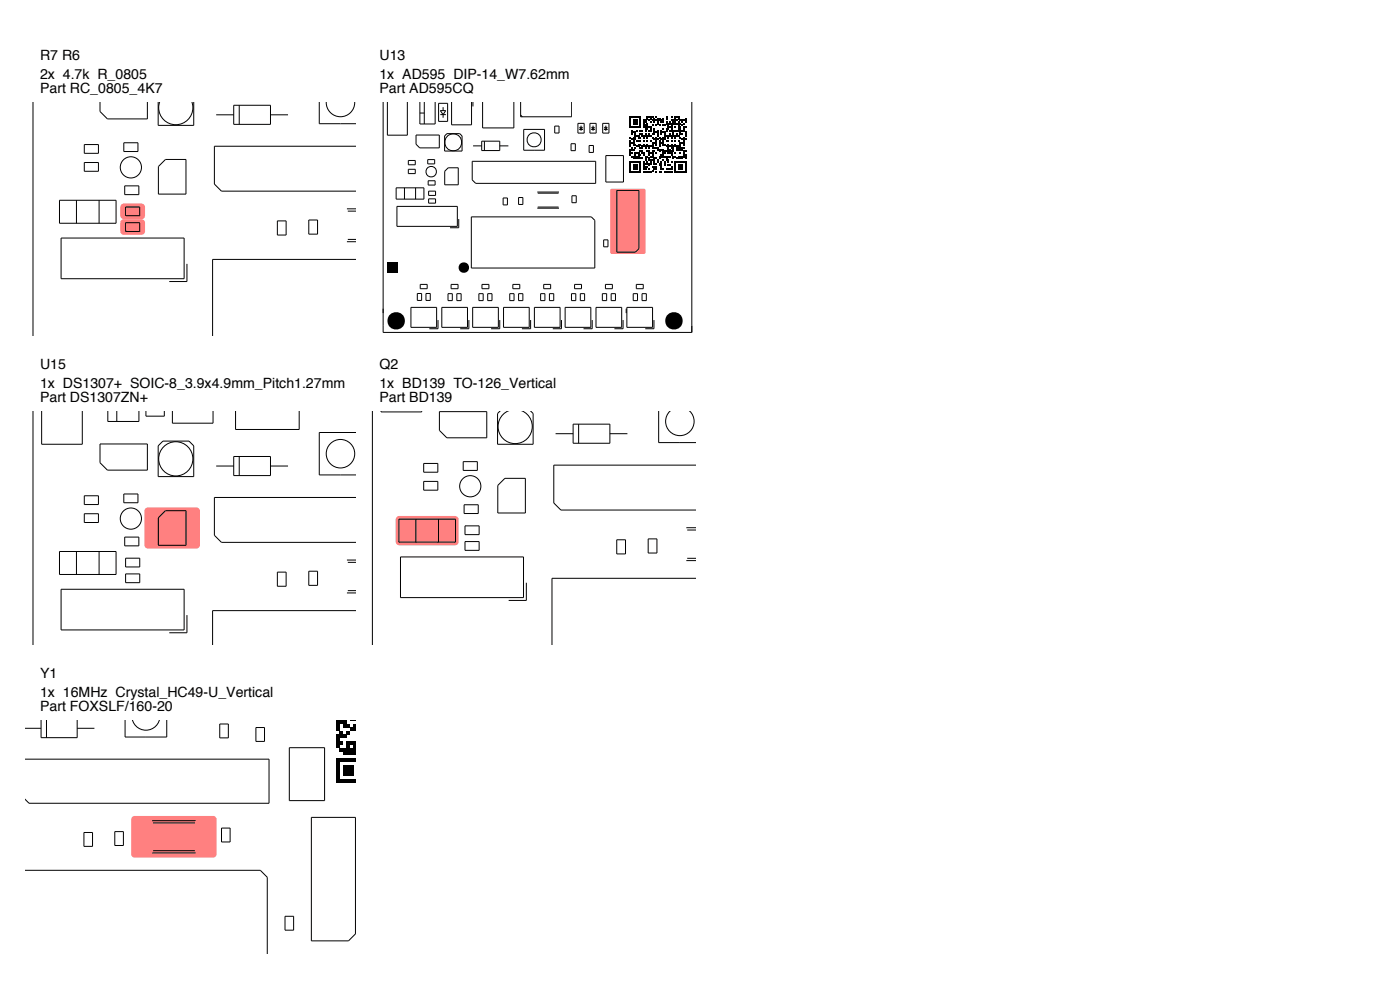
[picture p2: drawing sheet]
<svg xmlns="http://www.w3.org/2000/svg" width="297mm" height="210mm" viewBox="0 0 297 210" stroke-linecap="round" stroke-linejoin="round" font-family="sans-serif">
<g fill="#ff8080">
<path d="M25.7 46.7l.6-.2h3.7a.75 .75 0 0 1 .8 .8v1.8a.75 .75 0 0 1-.8 .7h-3.7a.75 .75 0 0 1-.8-.7v-1.8z"/>
<path d="M25.7 43.4l.6-.2h3.7a.75 .75 0 0 1 .8 .7v1.8a.75 .75 0 0 1-.8 .8h-3.7a.75 .75 0 0 1-.8-.8v-1.8z"/>
</g>
<g fill="none" stroke="#000" stroke-width=".21">
<path d="M7 21.7v49.6M17.9 30.7h3v1.8h-3zM17.9 34.5h3v1.8h-3zM21.2 21.7v2l1.6 1.5h8.5v-3.5M26.3 30.3h3v1.8h-3zM26.5 39.4h3v1.9h-3zM33.6 21.7v4.9h7.5v-4.9M33.6 35.3l1.5-1.5h4.4v7.4h-5.9zM33.9 21.7a3.6 3.6 0 0 0 3.4 4.8 3.6 3.6 0 0 0 3.4-4.8M45.9 24.4h3.7M49.6 22.3h7.8v4.1h-7.8zM50.8 22.3v4.1"/>
<path d="M57.4 24.4h3.7M67.7 21.7v4.5h7.9M69.2 21.7a3 3 0 0 0 3 3.1 3 3 0 0 0 3.1-3.1M75.6 31h-30.1v8.1l1.5 1.5h28.6M12.6 42.5h12v4.9h-12zM13 50.5h26.1v8.6h-26.1zM16.2 42.5v4.9M21 42.5v4.9M26.6 47.2h3v1.9h-3zM26.6 43.9h3v1.9h-3zM39.7 56v3.7h-3.8M58.8 46.9h1.9v3h-1.9z"/>
<path d="M65.5 46.7h1.9v3h-1.9zM73.6 44.3h2M73.6 51.3h2M73.8 44.8h1.8M73.8 50.8h1.8M75.6 55h-30.5v16.3"/>
<circle cx="27.8" cy="35.5" r="2.25"/>
</g>
<path d="M30.9 107.9l.5-.2h10.3a.75 .75 0 0 1 .7 .7v7.2a.75 .75 0 0 1-.7 .8h-10.3a.75 .75 0 0 1-.8-.8v-7.2z" fill="#ff8080"/>
<g fill="none" stroke="#000" stroke-width=".21">
<path d="M7 87.2v49.6M8.8 87.2v7h8.7v-7M21.2 94.2h10.1v5.5h-8.5l-1.6-1.5zM22.9 87.2v2.2h6.6v-2.2M24.8 87.2v2.2M31 87.2v1.1h3.9v-1.1M33.6 94.6l1-1h5.5l1 1v6.5h-7.5zM36.6 87.2v2.6h8.6v-2.6M45.9 98.9h3.7M49.6 96.8h7.8v4.1h-7.8zM50 87.2v3.9h13.5v-3.9M50.8 96.8v4.1"/>
<path d="M57.4 98.9h3.7M75.6 91.8h-7.9v9h7.9M12.6 117h12v4.9h-12zM16.2 117v4.9M17.9 105.2h3v1.8h-3zM17.9 109h3v1.8h-3zM21 117v4.9M26.3 104.8h3v1.9h-3zM26.5 113.9h3v1.9h-3zM26.6 118.4h3v1.9h-3zM33.6 109.8l1.5-1.5h4.4v7.4h-5.9zM73.6 118.8h2"/>
<path d="M73.8 119.3h1.8M75.6 105.5h-30.1v8.1l1.5 1.5h28.6M13 125h26.1v8.6h-26.1zM26.6 121.8h3v1.8h-3zM39.7 130.5v3.7h-3.8M58.8 121.4h1.9v3h-1.9zM65.5 121.2h1.9v3h-1.9zM73.6 125.8h2M75.6 125.3h-1.8M75.6 129.5h-30.5v7.3"/>
<circle cx="37.3" cy="97.3" r="3.6"/>
<circle cx="72.2" cy="96.3" r="3"/>
<circle cx="27.8" cy="110" r="2.25"/>
</g>
<path d="M28 173.3l.6-.2h16.6a.74 .74 0 0 1 .8 .7v7.4a.74 .74 0 0 1-.8 .7h-16.6a.74 .74 0 0 1-.8-.7v-7.4z" fill="#ff8080"/>
<g fill="#000">
<path d="M71.3 158h.7v.7h-.7zM71.3 157.3h.7v.7h-.7zM71.3 156.5h.7v.8h-.7zM71.3 155.8h.7v.7h-.7zM71.3 154.3h.7v.8h-.7zM71.3 153.6h.7v.7h-.7zM71.3 152.8h.7v.8h-.7zM71.3 152.7h.7v.1h-.7zM72 158.7h.8v.8h-.8zM72 157.3h.8v.7h-.8zM72 155.8h.8v.7h-.8zM72 155.1h.8v.7h-.8z"/>
<path d="M72 152.8h.8v.8h-.8zM72.8 159.5h.7v.7h-.7zM72.8 158.7h.7v.8h-.7zM72.8 155.8h.7v.7h-.7zM72.8 153.6h.7v.7h-.7zM72.8 152.8h.7v.8h-.7zM72.8 152.7h.7v.1h-.7zM73.5 159.5h.7v.7h-.7zM73.5 158.7h.7v.8h-.7zM73.5 158h.7v.7h-.7zM73.5 157.3h.7v.7h-.7zM73.5 155.1h.7v.7h-.7z"/>
<path d="M73.5 153.6h.7v.7h-.7zM74.2 159.5h.8v.7h-.8zM74.2 158.7h.8v.8h-.8zM74.2 157.3h.8v.7h-.8zM74.2 154.3h.8v.8h-.8zM74.2 152.7h.8v.1h-.8zM75 159.5h.6v.7h-.6zM75 158.7h.6v.8h-.6zM75 158h.6v.7h-.6zM75 157.3h.6v.7h-.6zM75 154.3h.6v.8h-.6zM75 153.6h.6v.7h-.6z"/>
<path d="M75 152.7h.6v.1h-.6zM71.3 165.4h.7v.7h-.7zM71.3 164.6h.7v.8h-.7zM71.3 163.9h.7v.7h-.7zM71.3 163.2h.7v.7h-.7zM71.3 162.4h.7v.8h-.7zM71.3 161.7h.7v.7h-.7zM71.3 160.9h.7v.8h-.7zM72 165.4h.8v.7h-.8zM72 160.9h.8v.8h-.8zM72.8 165.4h.7v.7h-.7zM72.8 163.9h.7v.7h-.7z"/>
<path d="M72.8 163.2h.7v.7h-.7zM72.8 162.4h.7v.8h-.7zM72.8 160.9h.7v.8h-.7zM73.5 165.4h.7v.7h-.7zM73.5 163.9h.7v.7h-.7zM73.5 163.2h.7v.7h-.7zM73.5 162.4h.7v.8h-.7zM73.5 160.9h.7v.8h-.7zM74.2 165.4h.8v.7h-.8zM74.2 163.9h.8v.7h-.8zM74.2 163.2h.8v.7h-.8zM74.2 162.4h.8v.8h-.8z"/>
<path d="M74.2 160.9h.8v.8h-.8zM75 165.4h.6v.7h-.6zM75 160.9h.6v.8h-.6z"/>
</g>
<g fill="none" stroke="#000" stroke-width=".21">
<path d="M5.5 154.5h3.2M8.7 152.7v3.8h7.7v-3.8M9.9 152.7v3.8M16.4 154.5h3.6M26.5 152.7v3.7h8.9v-3.7M28.1 152.7a2.96 2.96 0 0 0 2.9 2.2 2.96 2.96 0 0 0 2.8-2.2M46.6 153.6h1.8v2.9h-1.8zM54.3 154.3h1.8v3h-1.8zM61.4 158.6h7.5v11.3h-7.5zM5.5 161.1h51.6v9.3h-50.9l-.7-.7M17.8 176.6h1.8v3h-1.8zM24.4 176.4h1.8v3h-1.8z"/>
<path d="M32.3 174.1h9.2M32.5 174.6h8.8M47 175.7h1.8v2.9h-1.8zM66.1 173.4h9.3v24.7l-1.5 1.5h-7.8zM5.5 184.6h49.7l1.5 1.5v16.2M32.3 180.9h9.2M32.5 180.5h8.8M60.5 194.4h1.8v2.9h-1.8z"/>
</g>
<path d="M129.5 40.2l.3-.2h6.8l.3 .2 .1 13.3-.2 .3-7 .1-.3-.2z" fill="#ff8080"/>
<g fill="#000">
<path d="M133.5 36.4h.4v.3h-.4zM133.5 36h.4v.4h-.4zM133.5 35.6h.4v.4h-.4zM133.5 35.3h.4v.3h-.4zM133.5 34.9h.4v.4h-.4zM133.5 34.5h.4v.4h-.4zM133.5 34.2h.4v.3h-.4zM133.5 32.7h.4v.4h-.4zM133.5 32.3h.4v.4h-.4zM133.5 32h.4v.3h-.4zM133.5 31.6h.4v.4h-.4zM133.5 30.9h.4v.3h-.4z"/>
<path d="M133.5 30.5h.4v.4h-.4zM133.5 30.1h.4v.4h-.4zM133.5 29.7h.4v.4h-.4zM133.5 29h.4v.4h-.4zM133.5 26.8h.4v.4h-.4zM133.5 26.4h.4v.4h-.4zM133.5 26.1h.4v.3h-.4zM133.5 25.7h.4v.4h-.4zM133.5 25.3h.4v.4h-.4zM133.5 25h.4v.3h-.4zM133.5 24.6h.4v.4h-.4zM133.9 36.4h.3v.3h-.3z"/>
<path d="M133.9 34.2h.3v.3h-.3zM133.9 33.1h.3v.3h-.3zM133.9 32.3h.3v.4h-.3zM133.9 31.6h.3v.4h-.3zM133.9 31.2h.3v.4h-.3zM133.9 30.1h.3v.4h-.3zM133.9 29.4h.3v.3h-.3zM133.9 28.3h.3v.3h-.3zM133.9 27.9h.3v.4h-.3zM133.9 27.5h.3v.4h-.3zM133.9 26.8h.3v.4h-.3zM133.9 24.6h.3v.4h-.3z"/>
<path d="M134.2 36.4h.4v.3h-.4zM134.2 35.6h.4v.4h-.4zM134.2 35.3h.4v.3h-.4zM134.2 34.9h.4v.4h-.4zM134.2 34.2h.4v.3h-.4zM134.2 33.4h.4v.4h-.4zM134.2 33.1h.4v.3h-.4zM134.2 31.6h.4v.4h-.4zM134.2 30.5h.4v.4h-.4zM134.2 30.1h.4v.4h-.4zM134.2 29.7h.4v.4h-.4zM134.2 29.4h.4v.3h-.4z"/>
<path d="M134.2 29h.4v.4h-.4zM134.2 27.9h.4v.4h-.4zM134.2 26.8h.4v.4h-.4zM134.2 26.1h.4v.3h-.4zM134.2 25.7h.4v.4h-.4zM134.2 25.3h.4v.4h-.4zM134.2 24.6h.4v.4h-.4zM134.6 36.4h.4v.3h-.4zM134.6 35.6h.4v.4h-.4zM134.6 35.3h.4v.3h-.4zM134.6 34.9h.4v.4h-.4zM134.6 34.2h.4v.3h-.4z"/>
<path d="M134.6 33.4h.4v.4h-.4zM134.6 33.1h.4v.3h-.4zM134.6 32.7h.4v.4h-.4zM134.6 32.3h.4v.4h-.4zM134.6 31.2h.4v.4h-.4zM134.6 30.5h.4v.4h-.4zM134.6 29.4h.4v.3h-.4zM134.6 29h.4v.4h-.4zM134.6 28.6h.4v.4h-.4zM134.6 28.3h.4v.3h-.4zM134.6 27.9h.4v.4h-.4zM134.6 26.8h.4v.4h-.4z"/>
<path d="M134.6 26.1h.4v.3h-.4zM134.6 25.7h.4v.4h-.4zM134.6 25.3h.4v.4h-.4zM134.6 24.6h.4v.4h-.4zM135 36.4h.3v.3h-.3zM135 35.6h.3v.4h-.3zM135 35.3h.3v.3h-.3zM135 34.9h.3v.4h-.3zM135 34.2h.3v.3h-.3zM135 33.4h.3v.4h-.3zM135 33.1h.3v.3h-.3zM135 32.3h.3v.4h-.3z"/>
<path d="M135 30.9h.3v.3h-.3zM135 29.7h.3v.4h-.3zM135 28.6h.3v.4h-.3zM135 27.5h.3v.4h-.3zM135 26.8h.3v.4h-.3zM135 26.1h.3v.3h-.3zM135 25.7h.3v.4h-.3zM135 25.3h.3v.4h-.3zM135 24.6h.3v.4h-.3zM135.3 36.4h.4v.3h-.4zM135.3 34.2h.4v.3h-.4zM135.3 33.4h.4v.4h-.4z"/>
<path d="M135.3 33.1h.4v.3h-.4zM135.3 32.7h.4v.4h-.4zM135.3 32.3h.4v.4h-.4zM135.3 30.9h.4v.3h-.4zM135.3 30.5h.4v.4h-.4zM135.3 29.7h.4v.4h-.4zM135.3 29h.4v.4h-.4zM135.3 28.6h.4v.4h-.4zM135.3 26.8h.4v.4h-.4zM135.3 24.6h.4v.4h-.4zM135.7 36.4h.4v.3h-.4zM135.7 36h.4v.4h-.4z"/>
<path d="M135.7 35.6h.4v.4h-.4zM135.7 35.3h.4v.3h-.4zM135.7 34.9h.4v.4h-.4zM135.7 34.5h.4v.4h-.4zM135.7 34.2h.4v.3h-.4zM135.7 33.4h.4v.4h-.4zM135.7 32.7h.4v.4h-.4zM135.7 32h.4v.3h-.4zM135.7 31.2h.4v.4h-.4zM135.7 30.5h.4v.4h-.4zM135.7 29.7h.4v.4h-.4zM135.7 29h.4v.4h-.4z"/>
<path d="M135.7 28.3h.4v.3h-.4zM135.7 27.5h.4v.4h-.4zM135.7 26.8h.4v.4h-.4zM135.7 26.4h.4v.4h-.4zM135.7 26.1h.4v.3h-.4zM135.7 25.7h.4v.4h-.4zM135.7 25.3h.4v.4h-.4zM135.7 25h.4v.3h-.4zM135.7 24.6h.4v.4h-.4zM136.1 33.4h.3v.4h-.3zM136.1 32.3h.3v.4h-.3zM136.1 32h.3v.3h-.3z"/>
<path d="M136.1 31.2h.3v.4h-.3zM136.1 30.9h.3v.3h-.3zM136.1 28.6h.3v.4h-.3zM136.1 28.3h.3v.3h-.3zM136.1 27.5h.3v.4h-.3zM136.4 36.4h.4v.3h-.4zM136.4 35.6h.4v.4h-.4zM136.4 35.3h.4v.3h-.4zM136.4 34.9h.4v.4h-.4zM136.4 34.5h.4v.4h-.4zM136.4 34.2h.4v.3h-.4zM136.4 32.7h.4v.4h-.4z"/>
<path d="M136.4 32.3h.4v.4h-.4zM136.4 30.9h.4v.3h-.4zM136.4 30.5h.4v.4h-.4zM136.4 29.7h.4v.4h-.4zM136.4 29h.4v.4h-.4zM136.4 28.6h.4v.4h-.4zM136.4 26.8h.4v.4h-.4zM136.4 26.4h.4v.4h-.4zM136.4 26.1h.4v.3h-.4zM136.4 25.7h.4v.4h-.4zM136.4 25.3h.4v.4h-.4zM136.8 36.4h.4v.3h-.4z"/>
<path d="M136.8 35.6h.4v.4h-.4zM136.8 35.3h.4v.3h-.4zM136.8 34.5h.4v.4h-.4zM136.8 33.8h.4v.4h-.4zM136.8 33.4h.4v.4h-.4zM136.8 33.1h.4v.3h-.4zM136.8 31.2h.4v.4h-.4zM136.8 30.9h.4v.3h-.4zM136.8 28.6h.4v.4h-.4zM136.8 28.3h.4v.3h-.4zM136.8 27.5h.4v.4h-.4zM136.8 27.2h.4v.3h-.4z"/>
<path d="M136.8 26.8h.4v.4h-.4zM136.8 26.4h.4v.4h-.4zM136.8 25.7h.4v.4h-.4zM136.8 25.3h.4v.4h-.4zM137.2 36.4h.3v.3h-.3zM137.2 35.3h.3v.3h-.3zM137.2 34.5h.3v.4h-.3zM137.2 34.2h.3v.3h-.3zM137.2 33.1h.3v.3h-.3zM137.2 32h.3v.3h-.3zM137.2 30.9h.3v.3h-.3zM137.2 30.5h.3v.4h-.3z"/>
<path d="M137.2 29.7h.3v.4h-.3zM137.2 29h.3v.4h-.3zM137.2 28.6h.3v.4h-.3zM137.2 27.2h.3v.3h-.3zM137.2 26.8h.3v.4h-.3zM137.2 26.4h.3v.4h-.3zM137.2 26.1h.3v.3h-.3zM137.2 25h.3v.3h-.3zM137.2 24.6h.3v.4h-.3zM137.5 36.4h.4v.3h-.4zM137.5 35.6h.4v.4h-.4zM137.5 34.9h.4v.4h-.4z"/>
<path d="M137.5 34.5h.4v.4h-.4zM137.5 33.8h.4v.4h-.4zM137.5 33.4h.4v.4h-.4zM137.5 32.7h.4v.4h-.4zM137.5 32.3h.4v.4h-.4zM137.5 32h.4v.3h-.4zM137.5 31.2h.4v.4h-.4zM137.5 30.9h.4v.3h-.4zM137.5 28.6h.4v.4h-.4zM137.5 28.3h.4v.3h-.4zM137.5 27.5h.4v.4h-.4zM137.5 26.8h.4v.4h-.4z"/>
<path d="M137.5 25.3h.4v.4h-.4zM137.5 24.6h.4v.4h-.4zM137.9 36.4h.4v.3h-.4zM137.9 34.5h.4v.4h-.4zM137.9 34.2h.4v.3h-.4zM137.9 33.8h.4v.4h-.4zM137.9 33.1h.4v.3h-.4zM137.9 32.3h.4v.4h-.4zM137.9 30.9h.4v.3h-.4zM137.9 29.7h.4v.4h-.4zM137.9 28.6h.4v.4h-.4zM137.9 27.5h.4v.4h-.4z"/>
<path d="M137.9 27.2h.4v.3h-.4zM137.9 26.8h.4v.4h-.4zM137.9 25.7h.4v.4h-.4zM137.9 25h.4v.3h-.4zM137.9 24.6h.4v.4h-.4zM138.3 36h.4v.4h-.4zM138.3 35.3h.4v.3h-.4zM138.3 33.8h.4v.4h-.4zM138.3 33.1h.4v.3h-.4zM138.3 32.7h.4v.4h-.4zM138.3 32.3h.4v.4h-.4zM138.3 32h.4v.3h-.4z"/>
<path d="M138.3 31.2h.4v.4h-.4zM138.3 30.9h.4v.3h-.4zM138.3 30.5h.4v.4h-.4zM138.3 30.1h.4v.4h-.4zM138.3 29h.4v.4h-.4zM138.3 28.3h.4v.3h-.4zM138.3 26.4h.4v.4h-.4zM138.3 25.3h.4v.4h-.4zM138.3 24.6h.4v.4h-.4zM138.7 35.6h.3v.4h-.3zM138.7 35.3h.3v.3h-.3zM138.7 34.5h.3v.4h-.3z"/>
<path d="M138.7 34.2h.3v.3h-.3zM138.7 33.8h.3v.4h-.3zM138.7 33.4h.3v.4h-.3zM138.7 32h.3v.3h-.3zM138.7 31.2h.3v.4h-.3zM138.7 30.1h.3v.4h-.3zM138.7 29.4h.3v.3h-.3zM138.7 28.3h.3v.3h-.3zM138.7 27.9h.3v.4h-.3zM138.7 27.5h.3v.4h-.3zM138.7 27.2h.3v.3h-.3zM138.7 25.7h.3v.4h-.3z"/>
<path d="M138.7 25.3h.3v.4h-.3zM138.7 25h.3v.3h-.3zM139 36.4h.4v.3h-.4zM139 35.6h.4v.4h-.4zM139 35.3h.4v.3h-.4zM139 34.5h.4v.4h-.4zM139 33.4h.4v.4h-.4zM139 32.3h.4v.4h-.4zM139 31.2h.4v.4h-.4zM139 30.5h.4v.4h-.4zM139 30.1h.4v.4h-.4zM139 29.7h.4v.4h-.4z"/>
<path d="M139 29.4h.4v.3h-.4zM139 29h.4v.4h-.4zM139 27.9h.4v.4h-.4zM139 26.4h.4v.4h-.4zM139 25.3h.4v.4h-.4zM139 24.6h.4v.4h-.4zM139.4 34.2h.4v.3h-.4zM139.4 33.8h.4v.4h-.4zM139.4 31.6h.4v.4h-.4zM139.4 31.2h.4v.4h-.4zM139.4 29.4h.4v.3h-.4zM139.4 28.6h.4v.4h-.4z"/>
<path d="M139.4 28.3h.4v.3h-.4zM139.4 27.9h.4v.4h-.4zM139.4 27.5h.4v.4h-.4zM139.4 26.1h.4v.3h-.4zM139.4 25.7h.4v.4h-.4zM139.4 25.3h.4v.4h-.4zM139.4 25h.4v.3h-.4zM139.8 36.4h.3v.3h-.3zM139.8 34.9h.3v.4h-.3zM139.8 34.5h.3v.4h-.3zM139.8 33.4h.3v.4h-.3zM139.8 33.1h.3v.3h-.3z"/>
<path d="M139.8 32h.3v.3h-.3zM139.8 31.6h.3v.4h-.3zM139.8 30.9h.3v.3h-.3zM139.8 30.5h.3v.4h-.3zM139.8 30.1h.3v.4h-.3zM139.8 29.7h.3v.4h-.3zM139.8 29h.3v.4h-.3zM139.8 26.4h.3v.4h-.3zM139.8 25.3h.3v.4h-.3zM139.8 25h.3v.3h-.3zM140.1 36.4h.4v.3h-.4zM140.1 35.6h.4v.4h-.4z"/>
<path d="M140.1 35.3h.4v.3h-.4zM140.1 34.9h.4v.4h-.4zM140.1 34.5h.4v.4h-.4zM140.1 34.2h.4v.3h-.4zM140.1 33.1h.4v.3h-.4zM140.1 32.7h.4v.4h-.4zM140.1 31.6h.4v.4h-.4zM140.1 30.1h.4v.4h-.4zM140.1 29.4h.4v.3h-.4zM140.1 28.3h.4v.3h-.4zM140.1 27.9h.4v.4h-.4zM140.1 27.5h.4v.4h-.4z"/>
<path d="M140.1 25.7h.4v.4h-.4zM140.1 25.3h.4v.4h-.4zM140.5 35.6h.4v.4h-.4zM140.5 33.8h.4v.4h-.4zM140.5 33.1h.4v.3h-.4zM140.5 32.7h.4v.4h-.4zM140.5 32.3h.4v.4h-.4zM140.5 32h.4v.3h-.4zM140.5 31.6h.4v.4h-.4zM140.5 30.5h.4v.4h-.4zM140.5 30.1h.4v.4h-.4zM140.5 29.7h.4v.4h-.4z"/>
<path d="M140.5 29.4h.4v.3h-.4zM140.5 29h.4v.4h-.4zM140.5 27.9h.4v.4h-.4zM140.5 27.2h.4v.3h-.4zM140.5 26.4h.4v.4h-.4zM140.5 25.7h.4v.4h-.4zM140.5 25.3h.4v.4h-.4zM140.5 25h.4v.3h-.4zM140.9 36.4h.3v.3h-.3zM140.9 34.9h.3v.4h-.3zM140.9 34.5h.3v.4h-.3zM140.9 34.2h.3v.3h-.3z"/>
<path d="M140.9 33.1h.3v.3h-.3zM140.9 32.3h.3v.4h-.3zM140.9 32h.3v.3h-.3zM140.9 30.5h.3v.4h-.3zM140.9 29.4h.3v.3h-.3zM140.9 29h.3v.4h-.3zM140.9 28.6h.3v.4h-.3zM140.9 28.3h.3v.3h-.3zM140.9 27.9h.3v.4h-.3zM140.9 26.4h.3v.4h-.3zM141.2 36.4h.4v.3h-.4zM141.2 35.6h.4v.4h-.4z"/>
<path d="M141.2 33.8h.4v.4h-.4zM141.2 33.4h.4v.4h-.4zM141.2 33.1h.4v.3h-.4zM141.2 32h.4v.3h-.4zM141.2 30.9h.4v.3h-.4zM141.2 29.7h.4v.4h-.4zM141.2 28.6h.4v.4h-.4zM141.2 27.5h.4v.4h-.4zM141.2 27.2h.4v.3h-.4zM141.2 26.1h.4v.3h-.4zM141.2 25.7h.4v.4h-.4zM141.2 25h.4v.3h-.4z"/>
<path d="M141.2 24.6h.4v.4h-.4zM141.6 36.4h.4v.3h-.4zM141.6 35.6h.4v.4h-.4zM141.6 34.9h.4v.4h-.4zM141.6 34.2h.4v.3h-.4zM141.6 33.8h.4v.4h-.4zM141.6 33.1h.4v.3h-.4zM141.6 32.3h.4v.4h-.4zM141.6 32h.4v.3h-.4zM141.6 31.6h.4v.4h-.4zM141.6 31.2h.4v.4h-.4zM141.6 30.9h.4v.3h-.4z"/>
<path d="M141.6 30.5h.4v.4h-.4zM141.6 29.7h.4v.4h-.4zM141.6 29h.4v.4h-.4zM141.6 28.6h.4v.4h-.4zM141.6 27.2h.4v.3h-.4zM141.6 26.8h.4v.4h-.4zM141.6 26.4h.4v.4h-.4zM141.6 26.1h.4v.3h-.4zM142 36.4h.3v.3h-.3zM142 35.6h.3v.4h-.3zM142 34.9h.3v.4h-.3zM142 33.1h.3v.3h-.3z"/>
<path d="M142 32.3h.3v.4h-.3zM142 32h.3v.3h-.3zM142 31.6h.3v.4h-.3zM142 30.9h.3v.3h-.3zM142 28.6h.3v.4h-.3zM142 28.3h.3v.3h-.3zM142 27.5h.3v.4h-.3zM142 26.8h.3v.4h-.3zM142 26.1h.3v.3h-.3zM142 25.7h.3v.4h-.3zM142.3 36.4h.4v.3h-.4zM142.3 35.6h.4v.4h-.4z"/>
<path d="M142.3 35.3h.4v.3h-.4zM142.3 34.2h.4v.3h-.4zM142.3 32.7h.4v.4h-.4zM142.3 32.3h.4v.4h-.4zM142.3 32h.4v.3h-.4zM142.3 31.2h.4v.4h-.4zM142.3 30.9h.4v.3h-.4zM142.3 30.5h.4v.4h-.4zM142.3 29.7h.4v.4h-.4zM142.3 29h.4v.4h-.4zM142.3 28.6h.4v.4h-.4zM142.3 27.5h.4v.4h-.4z"/>
<path d="M142.3 27.2h.4v.3h-.4zM142.3 26.8h.4v.4h-.4zM142.3 26.4h.4v.4h-.4zM142.3 26.1h.4v.3h-.4zM142.3 25.3h.4v.4h-.4zM142.3 24.6h.4v.4h-.4zM142.7 33.4h.4v.4h-.4zM142.7 33.1h.4v.3h-.4zM142.7 32h.4v.3h-.4zM142.7 31.6h.4v.4h-.4zM142.7 31.2h.4v.4h-.4zM142.7 30.9h.4v.3h-.4z"/>
<path d="M142.7 28.6h.4v.4h-.4zM142.7 28.3h.4v.3h-.4zM142.7 27.9h.4v.4h-.4zM142.7 27.5h.4v.4h-.4zM142.7 26.1h.4v.3h-.4zM142.7 25.7h.4v.4h-.4zM142.7 25.3h.4v.4h-.4zM143.1 36.4h.3v.3h-.3zM143.1 36h.3v.4h-.3zM143.1 35.6h.3v.4h-.3zM143.1 35.3h.3v.3h-.3zM143.1 34.9h.3v.4h-.3z"/>
<path d="M143.1 34.5h.3v.4h-.3zM143.1 34.2h.3v.3h-.3zM143.1 33.1h.3v.3h-.3zM143.1 32.3h.3v.4h-.3zM143.1 30.9h.3v.3h-.3zM143.1 30.5h.3v.4h-.3zM143.1 29.7h.3v.4h-.3zM143.1 29h.3v.4h-.3zM143.1 28.6h.3v.4h-.3zM143.1 27.5h.3v.4h-.3zM143.1 26.8h.3v.4h-.3zM143.1 26.1h.3v.3h-.3z"/>
<path d="M143.1 25.7h.3v.4h-.3zM143.1 25.3h.3v.4h-.3zM143.1 25h.3v.3h-.3zM143.1 24.6h.3v.4h-.3zM143.4 36.4h.4v.3h-.4zM143.4 34.2h.4v.3h-.4zM143.4 33.4h.4v.4h-.4zM143.4 31.6h.4v.4h-.4zM143.4 31.2h.4v.4h-.4zM143.4 30.9h.4v.3h-.4zM143.4 28.6h.4v.4h-.4zM143.4 28.3h.4v.3h-.4z"/>
<path d="M143.4 27.5h.4v.4h-.4zM143.4 26.1h.4v.3h-.4zM143.4 25.3h.4v.4h-.4zM143.4 24.6h.4v.4h-.4zM143.8 36.4h.4v.3h-.4zM143.8 35.6h.4v.4h-.4zM143.8 35.3h.4v.3h-.4zM143.8 34.9h.4v.4h-.4zM143.8 34.2h.4v.3h-.4zM143.8 33.4h.4v.4h-.4zM143.8 33.1h.4v.3h-.4zM143.8 31.6h.4v.4h-.4z"/>
<path d="M143.8 31.2h.4v.4h-.4zM143.8 30.9h.4v.3h-.4zM143.8 29.7h.4v.4h-.4zM143.8 28.6h.4v.4h-.4zM143.8 27.5h.4v.4h-.4zM143.8 27.2h.4v.3h-.4zM143.8 26.8h.4v.4h-.4zM143.8 26.4h.4v.4h-.4zM143.8 26.1h.4v.3h-.4zM143.8 25.7h.4v.4h-.4zM143.8 25h.4v.3h-.4zM143.8 24.6h.4v.4h-.4z"/>
<path d="M144.2 36.4h.3v.3h-.3zM144.2 35.6h.3v.4h-.3zM144.2 35.3h.3v.3h-.3zM144.2 34.9h.3v.4h-.3zM144.2 34.2h.3v.3h-.3zM144.2 33.4h.3v.4h-.3zM144.2 33.1h.3v.3h-.3zM144.2 32.3h.3v.4h-.3zM144.2 31.6h.3v.4h-.3zM144.2 31.2h.3v.4h-.3zM144.2 30.9h.3v.3h-.3zM144.2 30.5h.3v.4h-.3z"/>
<path d="M144.2 30.1h.3v.4h-.3zM144.2 29h.3v.4h-.3zM144.2 28.3h.3v.3h-.3zM144.2 27.9h.3v.4h-.3zM144.2 27.5h.3v.4h-.3zM144.2 27.2h.3v.3h-.3zM144.2 26.8h.3v.4h-.3zM144.2 26.1h.3v.3h-.3zM144.2 25.3h.3v.4h-.3zM144.5 36.4h.4v.3h-.4zM144.5 35.6h.4v.4h-.4zM144.5 35.3h.4v.3h-.4z"/>
<path d="M144.5 34.9h.4v.4h-.4zM144.5 34.2h.4v.3h-.4zM144.5 33.4h.4v.4h-.4zM144.5 33.1h.4v.3h-.4zM144.5 31.6h.4v.4h-.4zM144.5 31.2h.4v.4h-.4zM144.5 30.1h.4v.4h-.4zM144.5 29.4h.4v.3h-.4zM144.5 28.3h.4v.3h-.4zM144.5 27.5h.4v.4h-.4zM144.5 26.4h.4v.4h-.4zM144.5 25.7h.4v.4h-.4z"/>
<path d="M144.5 25.3h.4v.4h-.4zM144.9 36.4h.4v.3h-.4zM144.9 34.2h.4v.3h-.4zM144.9 33.1h.4v.3h-.4zM144.9 32.7h.4v.4h-.4zM144.9 32.3h.4v.4h-.4zM144.9 32h.4v.3h-.4zM144.9 31.2h.4v.4h-.4zM144.9 30.5h.4v.4h-.4zM144.9 30.1h.4v.4h-.4zM144.9 29.7h.4v.4h-.4zM144.9 29.4h.4v.3h-.4z"/>
<path d="M144.9 29h.4v.4h-.4zM144.9 27.5h.4v.4h-.4zM144.9 27.2h.4v.3h-.4zM144.9 26.8h.4v.4h-.4zM144.9 26.1h.4v.3h-.4zM144.9 25.3h.4v.4h-.4zM145.3 36.4h.4v.3h-.4zM145.3 36h.4v.4h-.4zM145.3 35.6h.4v.4h-.4zM145.3 35.3h.4v.3h-.4zM145.3 34.9h.4v.4h-.4zM145.3 34.5h.4v.4h-.4z"/>
<path d="M145.3 34.2h.4v.3h-.4zM145.3 33.4h.4v.4h-.4zM145.3 33.1h.4v.3h-.4zM145.3 32.7h.4v.4h-.4zM145.3 32h.4v.3h-.4zM145.3 29.4h.4v.3h-.4zM145.3 28.6h.4v.4h-.4zM145.3 28.3h.4v.3h-.4zM145.3 27.9h.4v.4h-.4zM145.3 26.8h.4v.4h-.4zM145.3 25.7h.4v.4h-.4zM145.3 25.3h.4v.4h-.4z"/>
<path d="M145.3 25h.4v.3h-.4zM82.2 55.7h2.2v2.2h-2.2zM82.5 67.8h.4v.5h-.4zM82.9 66.9h.4v.4h-.4zM82.9 68.8h.4v.5h-.4zM83.9 66.5h.4v.4h-.4zM83.9 69.2h.4v.5h-.4zM84.8 66.9h.4v.4h-.4zM84.8 68.8h.4v.5h-.4zM85.2 67.8h.4v.5h-.4zM141.4 67.8h.4v.5h-.4zM141.8 66.9h.4v.4h-.4z"/>
<path d="M141.8 68.8h.4v.5h-.4zM142.8 66.5h.4v.4h-.4zM142.8 69.2h.4v.5h-.4zM143.8 66.9h.4v.4h-.4zM143.8 68.8h.4v.5h-.4zM144.2 67.8h.4v.5h-.4z"/>
<circle cx="98.4" cy="56.8" r="1.11"/>
<circle cx="84" cy="68.1" r="1.86"/>
<circle cx="143" cy="68.1" r="1.86"/>
</g>
<g fill="none" stroke="#000" stroke-width=".21">
<path d="M81.3 21.7v48.8h65.5v-48.8M82.2 21.7v7h4.2v-7M84 39.8h5.9v2.4h-5.9zM85.8 39.8v2.4M86.6 34h1.5v1h-1.5zM86.6 35.9h1.5v.9h-1.5zM88.2 39.8v2.4M88.3 28.6h4.9v2.8h-4.2l-.7-.8zM89.1 24h.9M89.1 21.7v4.6h3.2v-4.6M90 21.7v4.6M90.8 33.9h1.4v.9h-1.4z"/>
<path d="M90.8 38.3h1.5v1h-1.5zM93.1 21.9h1.9v3.9h-1.9zM93.4 24.3h1.2M93.4 23.5h1.2l-.6 .8zM94 22.7v.8M94 24.3v.7M94.4 36.3l.7-.7h2.1v3.6h-2.8zM94.8 28.3h2.7l.5 .5v3.2h-3.7v-3.2zM95.8 21.7v4.8h4.2v-4.8M100.2 34.2h26.2v4.7h-25.5l-.7-.7zM100.3 21.7v.9M100.4 30.9h1.8"/>
<path d="M102.2 30h3.8v1.9h-3.8zM102.4 21.7v5.4h6.6v-5.4M102.8 30v1.9M106 30.9h1.9M110.5 21.7v3.1h10.8v-3.1M110.5 24.4l.3 .4M111.1 27.5h4.4v4.4h-4.4zM117.7 26.7h.9v1.5h-.9zM121.2 30.5h.9v1.5h-.9zM122.6 26.2h1.3v2h-1.3zM122.9 27.5h.8M123 27h.6l-.3 .5z"/>
<path d="M123.3 26.7v.3M123.3 27.5v.3M125 30.9h.9v1.4h-.9zM125.2 26.2h1.3v2h-1.3zM125.4 27.5h.8M125.5 27h.6l-.3 .5zM125.8 26.7v.3M125.8 27.5v.3M127.9 26.2h1.3v2h-1.3zM128.1 27.5h.8M128.2 27h.6l-.3 .5zM128.5 33h3.8v5.6h-3.8z"/>
<path d="M128.5 26.7v.3M128.5 27.5v.3M84.2 43.8h12.8v4.2h-12.8zM90.9 42.2h1.5v.9h-1.5zM90.9 40.5h1.5v1h-1.5zM97.3 46.5v1.8h-1.8M100 46h25.5l.7 .7v10.2h-26.2zM106.7 42h1v1.5h-1zM110 41.9h.9v1.5h-.9zM114 40.7h4.6M114 44.2h4.6M114.1 41h4.4"/>
<path d="M114.1 43.9h4.4M121.3 41.5h1v1.5h-1zM128.1 50.9h.9v1.5h-.9zM130.9 40.4h4.7v12.4l-.8 .7h-3.9zM87.2 65.2h5.4v4.2h-5.4zM88.5 62.3h1v1.4h-1zM89.2 60.3h1.4v.9h-1.4zM90.4 62.3h.9v1.4h-.9zM92.9 67.9v1.8h-1.8M93.7 65.2h5.5v4.2h-5.5zM95.1 62.3h.9v1.5h-.9zM95.7 60.3h1.5v.9h-1.5z"/>
<path d="M96.9 62.3h.9v1.5h-.9zM99.5 67.9v1.8h-1.9M100.3 65.2h5.4v4.2h-5.4zM101.6 62.3h.9v1.5h-.9zM102.3 60.3h1.4v.9h-1.4zM103.5 62.3h.9v1.5h-.9zM106 67.9v1.8h-1.8M106.8 65.2h5.5v4.2h-5.5zM108.2 62.3h.9v1.5h-.9zM108.8 60.3h1.5v.9h-1.5zM110 62.3h.9v1.5h-.9zM112.6 67.9v1.8h-1.9"/>
<path d="M113.4 65.2h5.4v4.2h-5.4zM114.7 62.3h.9v1.5h-.9zM115.4 60.3h1.4v.9h-1.4zM116.6 62.3h.9v1.5h-.9zM119.1 67.9v1.8h-1.8M119.9 65.2h5.5v4.2h-5.5zM121.3 62.3h.9v1.5h-.9zM121.9 60.3h1.5v.9h-1.5zM123.1 62.3h.9v1.5h-.9zM125.6 67.9v1.8h-1.8M126.5 65.2h5.4v4.2h-5.4zM127.8 62.3h.9v1.5h-.9z"/>
<path d="M128.5 60.3h1.4v.9h-1.4zM129.7 62.3h.9v1.5h-.9zM132.2 67.9v1.8h-1.8M132.9 65.5v.9M133 65.2h5.5v4.2h-5.5zM134.3 62.3h1v1.5h-1zM135 60.3h1.5v.9h-1.5zM136.2 62.3h.9v1.5h-.9zM138.7 67.9v1.8h-1.8"/>
<circle cx="91.5" cy="36.4" r="1.11"/>
<circle cx="96.2" cy="30.2" r="1.79"/>
<circle cx="113.3" cy="29.7" r="1.5"/>
</g>
<path d="M84.2 109.7l.5-.2h11.9a.75 .75 0 0 1 .7 .7v4.7a.75 .75 0 0 1-.7 .8h-11.9a.75 .75 0 0 1-.7-.8v-4.7z" fill="#ff8080"/>
<g fill="none" stroke="#000" stroke-width=".21">
<path d="M79 87.2v49.6M80.8 87.2v.2h8.7v-.2M89.9 98.3h3v1.9h-3zM93.2 87.3h10.1v5.6h-8.5l-1.6-1.6zM98.3 97.9h3v1.9h-3zM106.1 87.2l-.5 .5v6.6h7.5v-6.6l-.5-.5M107.8 87.2a3.6 3.6 0 0 0-1.3 5.5 3.6 3.6 0 0 0 5.6 0 3.6 3.6 0 0 0-1.3-5.5M117.9 92h3.7M121.6 90h7.8v4h-7.8zM122.8 90v4M129.4 92h3.7M139.7 87.2v6.7h7.9"/>
<path d="M142.2 87.2a3 3 0 0 0-.1 4.3 3 3 0 0 0 4.3 0 3 3 0 0 0-.1-4.3M147.6 98.7h-30.1v8l1.5 1.5h28.6M84.6 110.1h12v4.9h-12zM85 118.2h26.1v8.6h-26.1zM88.2 110.1v4.9M89.9 102.1h3v1.9h-3zM93 110.1v4.9M98.5 107.1h3v1.8h-3zM98.7 114.9h3v1.9h-3zM98.7 111.6h3v1.8h-3zM105.6 103l1.5-1.5h4.4v7.3h-5.9zM130.9 114.5h1.8v3h-1.8z"/>
<path d="M137.5 114.3h1.9v3h-1.9zM145.6 112h2M145.6 118.9h2M145.8 112.4h1.8M145.8 118.4h1.8M111.7 123.6v3.8h-3.8M147.6 122.7h-30.5v14.1"/>
<circle cx="99.8" cy="103.2" r="2.25"/>
</g>
<g font-size="3">
<text x="8.5" y="12.8">R7 R6</text>
<text x="8.5" y="16.8">2x 4.7k R_0805</text>
<text x="80.5" y="12.8">U13</text>
<text x="80.5" y="16.8">1x AD595 DIP-14_W7.62mm</text>
<text x="8.5" y="19.8">Part RC_0805_4K7</text>
<text x="80.5" y="19.8">Part AD595CQ</text>
<text x="8.5" y="78.3">U15</text>
<text x="8.5" y="82.3">1x DS1307+ SOIC-8_3.9x4.9mm_Pitch1.27mm</text>
<text x="80.5" y="78.3">Q2</text>
<text x="80.5" y="82.3">1x BD139 TO-126_Vertical</text>
<text x="8.5" y="85.3">Part DS1307ZN+</text>
<text x="80.5" y="85.3">Part BD139</text>
<text x="8.5" y="143.8">Y1</text>
<text x="8.5" y="147.8">1x 16MHz Crystal_HC49-U_Vertical</text>
<text x="8.5" y="150.8">Part FOXSLF/160-20</text>
</g>
</svg>
